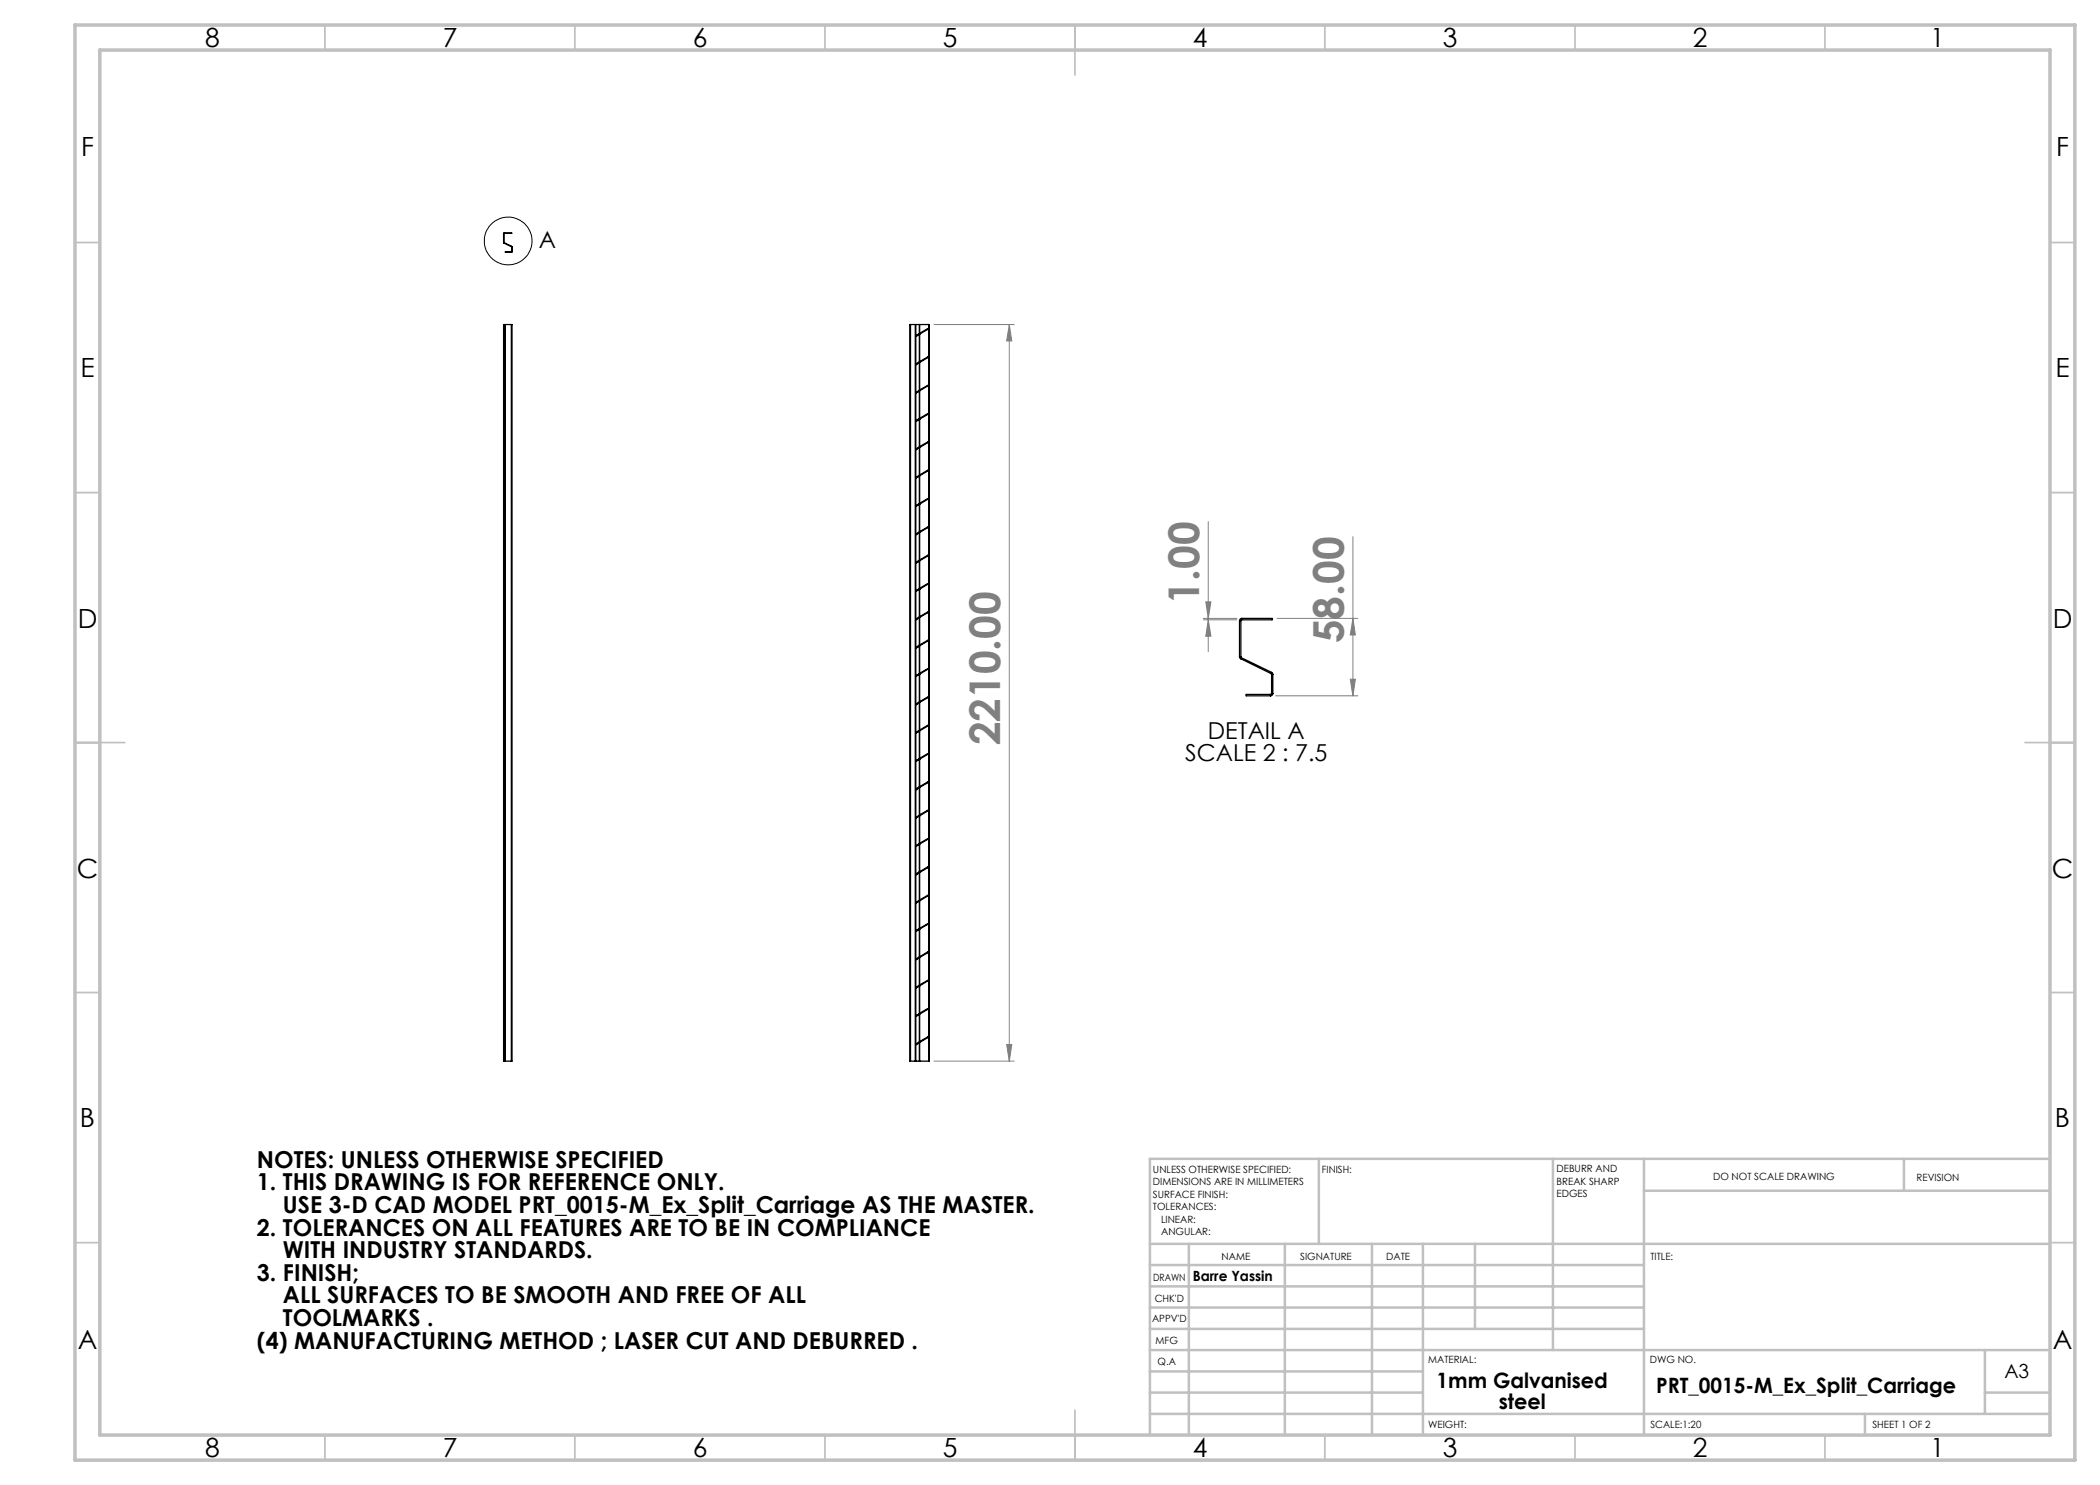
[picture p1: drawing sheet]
<svg xmlns="http://www.w3.org/2000/svg" width="420mm" height="297mm" viewBox="0 0 420 297" stroke-linecap="round" stroke-linejoin="round" font-family="sans-serif">
<circle cx="101.6" cy="48.2" r="4.8" fill="none" stroke="#000" stroke-width=".2"/>
<g fill="none" stroke="#808080" stroke-width=".2">
<path d="M186.8 64.9h16M201.9 64.9v147.3M201.9 64.9l.5 3.3h-1.1zM241.7 104.3v26M270.6 107.3v31.9M240.7 124h6.7M240.7 123.7h6.7M241.2 120.4h1l-.5 3.3zM241.7 124l.5 3.2h-1zM255.1 139.2h16.5M255.4 123.7h16.2M270.1 135.9h1l-.5 3.3z"/>
<path d="M270.6 123.7l.5 3.3h-1zM186.8 212.2h16M201.3 208.9h1.1l-.5 3.3z"/>
</g>
<g fill="none" stroke="#c0c0c0" stroke-width=".35">
<path d="M65 5v5M115 5v5M165 5v5M215 5v10M265 5v5M315 5v5M365 5v5M15 48.5h5M410 48.5h5M15 98.5h5M410 98.5h5M15 148.5h10"/>
<path d="M405 148.5h10M15 198.5h5M410 198.5h5M15 248.5h5M410 248.5h5M65 287v5M115 287v5M165 287v5M215 282v10M265 287v5M315 287v5M365 287v5"/>
</g>
<g fill="none" stroke="#c0c0c0" stroke-width=".5">
<path d="M263.8 231.8v17M310.6 231.8v38.2M328.8 231.8v55.2M328.8 238.2h81.2M380.8 231.8v6.4M410 231.8h-180v55.2M230 248.8h180M230 257.3h98.8M230 253h98.8M237.8 248.8v38.2M257 248.8v38.2M274.4 248.8v38.2"/>
<path d="M284.6 248.8v38.2M295 248.8v17M230 265.8h98.8M230 261.5h98.8M230 278.5h54.6M230 274.3h54.6M230 270h180M397 278.5h13M397 270v12.8M230 282.8h180M373 282.8v4.2"/>
</g>
<path d="M15 5h400v287h-400zM20 10h390v277h-390z" fill="none" stroke="#c0c0c0" stroke-width=".7"/>
<g fill="#808080">
<path d="M201.3 208.9h1.1l-.5 3.3zM201.9 64.9l.5 3.3h-1.1z"/>
<path d="M241.7 124l.5 3.2h-1zM241.2 120.4h1l-.5 3.3z"/>
<path d="M270.6 123.7l.5 3.3h-1zM270.1 135.9h1l-.5 3.3z"/>
</g>
<g fill="none" stroke="#000" stroke-width=".25">
<path d="M100.7 48.5l.1 .1M100.7 46.7v1.8M100.7 48.5h.1M100.7 46.7h.1M100.8 48.5h.1M100.8 46.7v1.8M100.8 48.6l1.5 .8M100.8 48.5v.1M100.8 48.5l1.5 .8M100.9 46.6l-.2 .1M100.9 46.7h-.1M100.9 46.6v.1"/>
<path d="M100.9 46.6h1.4l-1.4 .1M102.3 50.4h-1.2h1.2M102.3 50.4h.1M102.3 49.4h.1M102.3 49.3l.1 .1M102.3 50.3v.1M102.3 49.3v.1M102.3 49.4v.9M102.3 50.3h.1M102.4 50.3l-.1 .1M102.4 49.4v.9M100.7 66.7l.4 .1"/>
<path d="M100.7 72.3l.4 .2M100.7 72.5h.1zM100.7 78l.4 .1M100.8 64.9v147.3M100.8 66.8v.1M100.8 78.1v.1M100.8 64.9h1.5M100.8 64.9v1.9M100.8 66.9v11.2M100.8 78.2v5.6M100.8 66.9l.3 .1M100.8 78.2l.3 .1"/>
<path d="M100.8 72.5l.3 .1M100.8 66.9h.1M100.8 72.5h.1M100.8 78.2h.1M100.9 66.7v.2M100.9 72.4v.2M100.9 78.1v.1M101.1 64.9v147.3M102.3 64.9h.1v147.3h-.1M102.3 64.9v147.3M182.1 64.9h-.1v147.3h.1M182.1 64.9h1"/>
<path d="M182.1 64.9v147.3M183.1 64.9h.1M183.1 64.9v147.3M183.2 64.9h.7M183.2 64.9v147.3M183.8 66.9h.1M183.8 72.5h.1M183.8 78.2h.1M183.8 66.9l-.6 .4M183.8 72.5l-.6 .4M183.8 78.2l-.6 .4M183.9 64.9h.1"/>
<path d="M183.9 72.5l-.7 .5M183.9 64.9v1.8M183.9 66.9v5.5M183.9 72.5v5.6M183.9 78.2v5.5M183.9 78.1l-.7 .4M183.9 78.2l-.7 .4M183.9 66.7l-.7 .4M183.9 66.9l-.7 .4M183.9 72.4l-.7 .4M183.9 66.8l-.1 .1M183.9 72.3v.1"/>
<path d="M183.9 66.7h.1M183.9 78v.1M183.9 72.5h.1M183.9 72.5h-.1M183.9 78.1v.1M183.9 78.1l-.1 .1M183.9 64.9h1.9v147.3h-1.9M183.9 72.3l1.6-.9v.1l-1.6 1M183.9 66.7l1.6-1v.2l-1.6 .9M183.9 78l1.6-.9v.1l-1.6 .9M183.9 66.8v5.5M183.9 72.5v5.5"/>
<path d="M183.9 78.1v5.6M185.7 64.9h.1M185.7 64.9v147.3M100.7 83.7l.4 .1M100.7 89.3l.4 .2M100.7 89.5h.1zM100.7 95l.4 .1M100.8 83.8v.1M100.8 95.1v.1M100.8 83.9v11.2M100.8 95.2v5.6M100.8 95.2l.3 .1"/>
<path d="M100.8 89.5l.3 .1M100.8 83.9l.3 .1M100.8 83.9h.1M100.8 89.5h.1M100.8 95.2h.1M100.9 83.7v.2M100.9 89.4v.1M100.9 95.1v.1M183.8 83.9h.1M183.8 89.5h.1M183.8 95.2h.1M183.8 89.5l-.6 .4"/>
<path d="M183.8 95.2l-.6 .4M183.9 83.9v5.5M183.9 89.5v5.6M183.9 95.2v5.5M183.9 83.7l-.7 .4M183.9 83.9l-.7 .4M183.9 89.4l-.7 .4M183.9 89.5l-.7 .5M183.9 95.1l-.7 .4M183.9 95.2l-.7 .4M183.9 83.7h.1M183.9 89.3v.1"/>
<path d="M183.9 83.8v.1M183.9 83.8l-.1 .1M183.9 95v.1M183.9 89.5h.1M183.9 89.5h-.1M183.9 95.1v.1M183.9 95.1l-.1 .1M183.9 83.7l1.6-1v.2l-1.6 .9M183.9 89.3l1.6-.9v.1l-1.6 1M183.9 95l1.6-1v.2l-1.6 .9M183.9 83.8v5.5M183.9 89.5v5.5"/>
<path d="M183.9 95.1v5.5M100.7 100.6l.4 .2M100.7 106.3l.4 .2M100.7 112l.4 .1M100.7 117.6l.4 .2M100.7 117.8l.1 .1zM100.8 100.8v.1M100.8 106.5h.1M100.8 112.1v.1M100.8 100.9v5.6M100.8 106.5v5.6M100.8 112.2v11.3"/>
<path d="M100.8 117.9l.3 .1M100.8 112.2l.3 .1M100.8 106.5l.3 .1M100.8 100.9l.3 .1M100.8 100.9h.1M100.8 112.2h.1M100.8 117.9h.1M100.9 100.7v.2M100.9 106.4v.1M100.9 112.1v.1M100.9 117.7v.2M183.8 100.9h.1"/>
<path d="M183.8 106.5h.1M183.8 112.2h.1M183.8 117.9h.1M183.8 100.9l-.6 .3M183.8 106.5l-.6 .4M183.8 112.2l-.6 .4M183.8 117.9l-.6 .3M183.9 100.9v5.5M183.9 106.5v5.5M183.9 112.2v5.5M183.9 117.9v5.5M183.9 100.7l-.7 .4"/>
<path d="M183.9 100.9l-.7 .4M183.9 106.4l-.7 .4M183.9 106.5l-.7 .5M183.9 112l-.7 .5M183.9 112.2l-.7 .4M183.9 117.7l-.7 .4M183.9 117.9l-.7 .4M183.9 100.6v.1M183.9 106.3v.1M183.9 100.8v.1M183.9 100.8l-.1 .1M183.9 106.5h-.1"/>
<path d="M183.9 106.5h.1M183.9 112h.1M183.9 117.6v.1M183.9 112.1v.1M183.9 117.8l-.1 .1M183.9 117.8v.1M183.9 112l1.6-.9v.1l-1.6 .9M183.9 117.6l1.6-.9v.2l-1.6 .9M183.9 106.3l1.6-.9v.1l-1.6 1M183.9 100.8v5.5M183.9 112.1v5.5M183.9 117.8v5.5"/>
<path d="M183.9 100.6l1.6-.9v.2l-1.6 .9M100.7 123.3l.4 .2M100.7 129l.4 .1M100.7 134.7l.4 .1M100.7 134.8l.1 .1zM100.8 123.5h.1M100.8 129.1v.1M100.8 134.8v.1M100.8 123.5v5.6M100.8 129.2v11.3M100.8 134.9h.3M100.8 129.2l.3 .1"/>
<path d="M100.8 123.5l.3 .1M100.8 129.2h.1M100.9 123.4v.1M100.9 129.1v.1M100.9 134.7v.2M183.8 123.5h.1M183.8 129.2h.1M183.8 134.9h.1M183.8 129.2l-.6 .4M183.8 134.9l-.6 .4M183.9 123.5v5.5M183.9 129.2v5.5"/>
<path d="M183.9 134.9v5.5M183.9 123.4l-.7 .4M183.9 123.5l-.7 .5M183.9 129l-.7 .5M183.9 129.2l-.7 .4M183.9 134.7l-.7 .4M183.9 134.9l-.7 .4M183.9 123.3v.1M183.9 129h.1M183.9 123.5h.1M183.9 123.5h-.1M183.9 129.1l-.1 .1"/>
<path d="M183.9 134.7h.1M183.9 134.8v.1M183.9 134.8l-.1 .1M183.9 129l1.6-.9v.1l-1.6 .9M183.9 134.7l1.6-1v.2l-1.6 .9M183.9 123.3l1.6-.9v.2l-1.6 .9M183.9 129.1v5.6M183.9 134.8v5.5M247.9 131.4l.3 .4M247.9 131.4h.3M247.9 124.1h.3M247.9 124.1v7.3"/>
<path d="M248.2 131.4l.1 .1M248.2 131.8l6 2.9M248.2 124.1v7.3M248.3 131.5l-.1 .3M248.3 131.5l6 3M248.4 123.7l-.3 .1-.2 .3M248.4 124l-.2 .1M248.4 123.7v.3M248.4 123.7h6v.3h-6M254.1 138.9h-4.9v.3h4.9M254.1 138.9v.3M254.2 134.7l.1 .2"/>
<path d="M254.3 134.5l.3 .4M254.3 138.7l-.2 .2M254.3 134.5l-.1 .2M254.3 134.9h.3M254.3 134.9v3.8M254.3 138.7h.3M254.6 138.7l-.2 .3-.3 .2M254.6 134.9v3.8M100.7 140.3l.4 .2M100.7 146l.4 .1M100.7 151.7l.4 .1M100.7 157.3l.4 .2"/>
<path d="M100.7 151.8l.1 .1zM100.8 140.5h.1M100.8 146.2h.1M100.8 151.8v.1M100.8 157.5h.1M100.8 140.5v5.7M100.8 146.2v11.3M100.8 157.5v11.3M100.8 157.5l.3 .1M100.8 151.9h.3M100.8 146.2l.3 .1M100.8 140.5l.3 .1"/>
<path d="M100.9 140.4v.1M100.9 146.1v.1M100.9 151.7v.2M100.9 157.4v.1M183.8 140.5h.1M183.8 146.2h.1M183.8 151.9h.1M183.8 157.5h.1M183.8 151.9l-.6 .4M183.9 140.5v5.5M183.9 146.2v5.5M183.9 151.9v5.5"/>
<path d="M183.9 157.5v5.6M183.9 140.4l-.7 .4M183.9 140.5l-.7 .5M183.9 146l-.7 .5M183.9 146.2l-.7 .4M183.9 151.7l-.7 .4M183.9 151.9l-.7 .4M183.9 157.4l-.7 .4M183.9 157.5l-.7 .5M183.9 140.3v.1M183.9 146h.1M183.9 140.5h.1"/>
<path d="M183.9 140.5h-.1M183.9 146.2h-.1M183.9 146.2h.1M183.9 151.7h.1M183.9 151.8l-.1 .1M183.9 151.8v.1M183.9 157.3v.1M183.9 157.5h-.1M183.9 146l1.6-.9v.1l-1.6 1M183.9 151.7l1.6-1v.2l-1.6 .9M183.9 157.3l1.6-.9v.2l-1.6 .9M183.9 140.3l1.6-.9v.2l-1.6 .9"/>
<path d="M183.9 151.8v5.5M183.9 157.5v5.5M100.7 163l.4 .1M100.7 168.7l.4 .1M100.7 163.2h.1zM100.7 174.3l.4 .2M100.7 180l.4 .1M100.8 168.8v.1M100.8 174.5v.1M100.8 168.9v5.6M100.8 174.6v11.2M100.8 174.6h.3"/>
<path d="M100.8 168.9h.3M100.8 163.2l.3 .1M100.8 163.2h.1M100.8 168.9h.1M100.8 174.6h.1M100.9 163.1v.1M100.9 168.7v.2M100.9 174.4v.2M183.8 163.2h.1M183.8 168.9h.1M183.8 174.6h.1M183.8 168.9l-.6 .4"/>
<path d="M183.9 163.2v5.5M183.9 168.9v5.5M183.9 174.6v5.5M183.9 163.1l-.7 .4M183.9 163.2l-.7 .4M183.9 168.7l-.7 .5M183.9 168.9l-.7 .4M183.9 174.4l-.7 .4M183.9 174.6l-.7 .4M183.9 163v.1M183.9 163.2h-.1M183.9 163.2h.1"/>
<path d="M183.9 168.7h.1M183.9 168.8l-.1 .1M183.9 168.8v.1M183.9 174.3v.1M183.9 174.5l-.1 .1M183.9 180v.1M183.9 174.3l1.6-.9v.2l-1.6 .9M183.9 180l1.6-.9v.1l-1.6 1M183.9 168.7l1.6-1v.2l-1.6 .9M183.9 168.8v5.5M183.9 174.5v5.5M183.9 163l1.6-.9v.1l-1.6 1"/>
<path d="M100.7 180.2h.1zM100.7 185.7l.4 .1M100.7 191.3l.4 .1M100.7 197l.4 .1M100.7 197.2h.1zM100.8 185.8v.1M100.8 191.5v.1M100.8 185.9v5.6M100.8 191.6v11.2M100.8 197.2l.3 .1M100.8 191.6h.3M100.8 185.9h.3"/>
<path d="M100.8 180.2l.3 .1M100.8 180.2h.1M100.8 185.9h.1M100.8 191.6h.1M100.8 197.2h.1M100.9 180.1v.1M100.9 185.7v.2M100.9 191.4v.2M100.9 197.1v.1M183.8 180.2h.1M183.8 185.9h.1M183.8 191.6h.1"/>
<path d="M183.8 197.2h.1M183.8 185.9l-.6 .4M183.9 180.2v5.5M183.9 185.9v5.5M183.9 191.6v5.5M183.9 197.2v5.5M183.9 180.1l-.7 .4M183.9 180.2l-.7 .4M183.9 185.7l-.7 .4M183.9 185.9l-.7 .4M183.9 191.4l-.7 .4M183.9 191.6l-.7 .3"/>
<path d="M183.9 197.1l-.7 .4M183.9 197.2l-.7 .4M183.9 185.7h.1M183.9 180.2h.1M183.9 180.2h-.1M183.9 191.3v.1M183.9 185.8v.1M183.9 185.8l-.1 .1M183.9 197v.1M183.9 191.5v.1M183.9 191.5l-.1 .1M183.9 197.2h.1"/>
<path d="M183.9 197.2h-.1M183.9 197l1.6-.9v.1l-1.6 1M183.9 185.7l1.6-1v.2l-1.6 .9M183.9 191.3l1.6-.9v.2l-1.6 .9M183.9 185.8v5.5M183.9 191.5v5.5M100.7 202.7l.4 .1M100.7 208.3l.4 .2M100.8 202.8v.1M100.8 208.5v.1M100.8 212.2h1.5M100.8 202.9v5.6"/>
<path d="M100.8 208.6v3.6M100.8 208.6h.3M100.8 202.9h.3M100.8 202.9h.1M100.8 208.6h.1M100.9 202.7v.2M100.9 208.4v.2M182.1 212.2h1M183.1 212.2h.1M183.2 212.2h.7M183.8 202.9h.1M183.8 208.6h.1"/>
<path d="M183.8 202.9l-.6 .4M183.8 208.6l-.6 .3M183.9 212.2h.1M183.9 202.9v5.5M183.9 208.6v3.6M183.9 202.7l-.7 .4M183.9 202.9l-.7 .4M183.9 208.4l-.7 .4M183.9 208.6l-.7 .3M183.9 202.7h.1M183.9 208.3v.1M183.9 202.8v.1"/>
<path d="M183.9 202.8l-.1 .1M183.9 208.5v.1M183.9 208.5l-.1 .1M183.9 202.8v5.5M183.9 208.5v3.7M183.9 202.7l1.6-1v.2l-1.6 .9M183.9 208.3l1.6-.9v.1l-1.6 1M185.7 212.2h.1"/>
</g>
<g font-size="8.5" fill="#808080">
<text x="239.8" y="120.9" transform="rotate(-90 239.8 120.9)">1.00</text>
<text x="268.8" y="128.7" transform="rotate(-90 268.8 128.7)">58.00</text>
<text x="200" y="149.1" transform="rotate(-90 200 149.1)">2210.00</text>
</g>
<g font-size="5.3">
<text x="41" y="9.5">8</text>
<text x="88.5" y="9.5">7</text>
<text x="138.5" y="9.5">6</text>
<text x="188.5" y="9.5">5</text>
<text x="238.5" y="9.5">4</text>
<text x="288.5" y="9.5">3</text>
<text x="338.5" y="9.5">2</text>
<text x="386" y="9.5">1</text>
<text x="16.2" y="31.2">F</text>
<text x="411.2" y="31.2">F</text>
<text x="16.1" y="75.5">E</text>
<text x="411.1" y="75.5">E</text>
<text x="15.5" y="125.5">D</text>
<text x="410.5" y="125.5">D</text>
<text x="15.4" y="175.5">C</text>
<text x="410.4" y="175.5">C</text>
<text x="16" y="225.5">B</text>
<text x="411" y="225.5">B</text>
<text x="15.5" y="269.7">A</text>
<text x="410.5" y="269.7">A</text>
<text x="41" y="291.5">8</text>
<text x="88.5" y="291.5">7</text>
<text x="138.5" y="291.5">6</text>
<text x="188.5" y="291.5">5</text>
<text x="238.5" y="291.5">4</text>
<text x="288.5" y="291.5">3</text>
<text x="338.5" y="291.5">2</text>
<text x="386" y="291.5">1</text>
</g>
<g font-size="4.7">
<text x="107.8" y="49.5">A</text>
<text x="241.6" y="147.7">DETAIL A</text>
<text x="237" y="152.2">SCALE 2 : 7.5</text>
<text x="51.4" y="233.5">NOTES: UNLESS OTHERWISE SPECIFIED</text>
<text x="51.4" y="238.1">1. THIS DRAWING IS FOR REFERENCE ONLY.</text>
<text x="56.6" y="242.6">USE 3-D CAD MODEL PRT_0015-M_Ex_Split_Carriage AS THE MASTER.</text>
<text x="51.4" y="247.1">2. TOLERANCES ON ALL FEATURES ARE TO BE IN COMPLIANCE</text>
<text x="56.6" y="251.6">WITH INDUSTRY STANDARDS.</text>
<text x="51.4" y="256.2">3. FINISH;</text>
<text x="56.6" y="260.7">ALL SURFACES TO BE SMOOTH AND FREE OF ALL</text>
<text x="51.4" y="269.7">(4) MANUFACTURING METHOD ; LASER CUT AND DEBURRED .</text>
<text x="56.6" y="265.2">TOOLMARKS .</text>
</g>
<g font-size="4.2">
<text x="287.3" y="277.6">1mm Galvanised</text>
<text x="299.7" y="281.9">steel</text>
<text x="331.2" y="278.6">PRT_0015-M_Ex_Split_Carriage</text>
</g>
<text font-size="3.9" x="400.9" y="275.5">A3</text>
<text font-size="2.8" x="238.5" y="256.1">Barre Yassin</text>
<g font-size="2">
<text x="230.6" y="234.6">UNLESS OTHERWISE SPECIFIED:</text>
<text x="230.6" y="237.1">DIMENSIONS ARE IN MILLIMETERS</text>
<text x="230.6" y="239.6">SURFACE FINISH:</text>
<text x="264.4" y="234.6">FINISH:</text>
<text x="311.3" y="234.5">DEBURR AND</text>
<text x="311.3" y="237">BREAK SHARP</text>
<text x="311.3" y="239.5">EDGES</text>
<text x="342.6" y="236">DO NOT SCALE DRAWING</text>
<text x="383.3" y="236.2">REVISION</text>
<text x="230.6" y="242.1">TOLERANCES:</text>
<text x="232.2" y="244.6">LINEAR:</text>
<text x="232.2" y="247.1">ANGULAR:</text>
<text x="244.3" y="252">NAME</text>
<text x="260" y="251.9">SIGNATURE</text>
<text x="277.2" y="251.9">DATE</text>
<text x="330.1" y="251.9">TITLE:</text>
<text x="230.6" y="256.1">DRAWN</text>
<text x="230.9" y="260.3">CHK'D</text>
<text x="230.4" y="264.4">APPV'D</text>
<text x="231.1" y="268.8">MFG</text>
<text x="231.5" y="273">Q.A</text>
<text x="285.6" y="272.5">MATERIAL:</text>
<text x="330" y="272.5">DWG NO.</text>
<text x="285.6" y="285.5">WEIGHT:</text>
<text x="330.1" y="285.6">SCALE:1:20</text>
<text x="374.5" y="285.6">SHEET 1 OF 2</text>
</g>
</svg>
